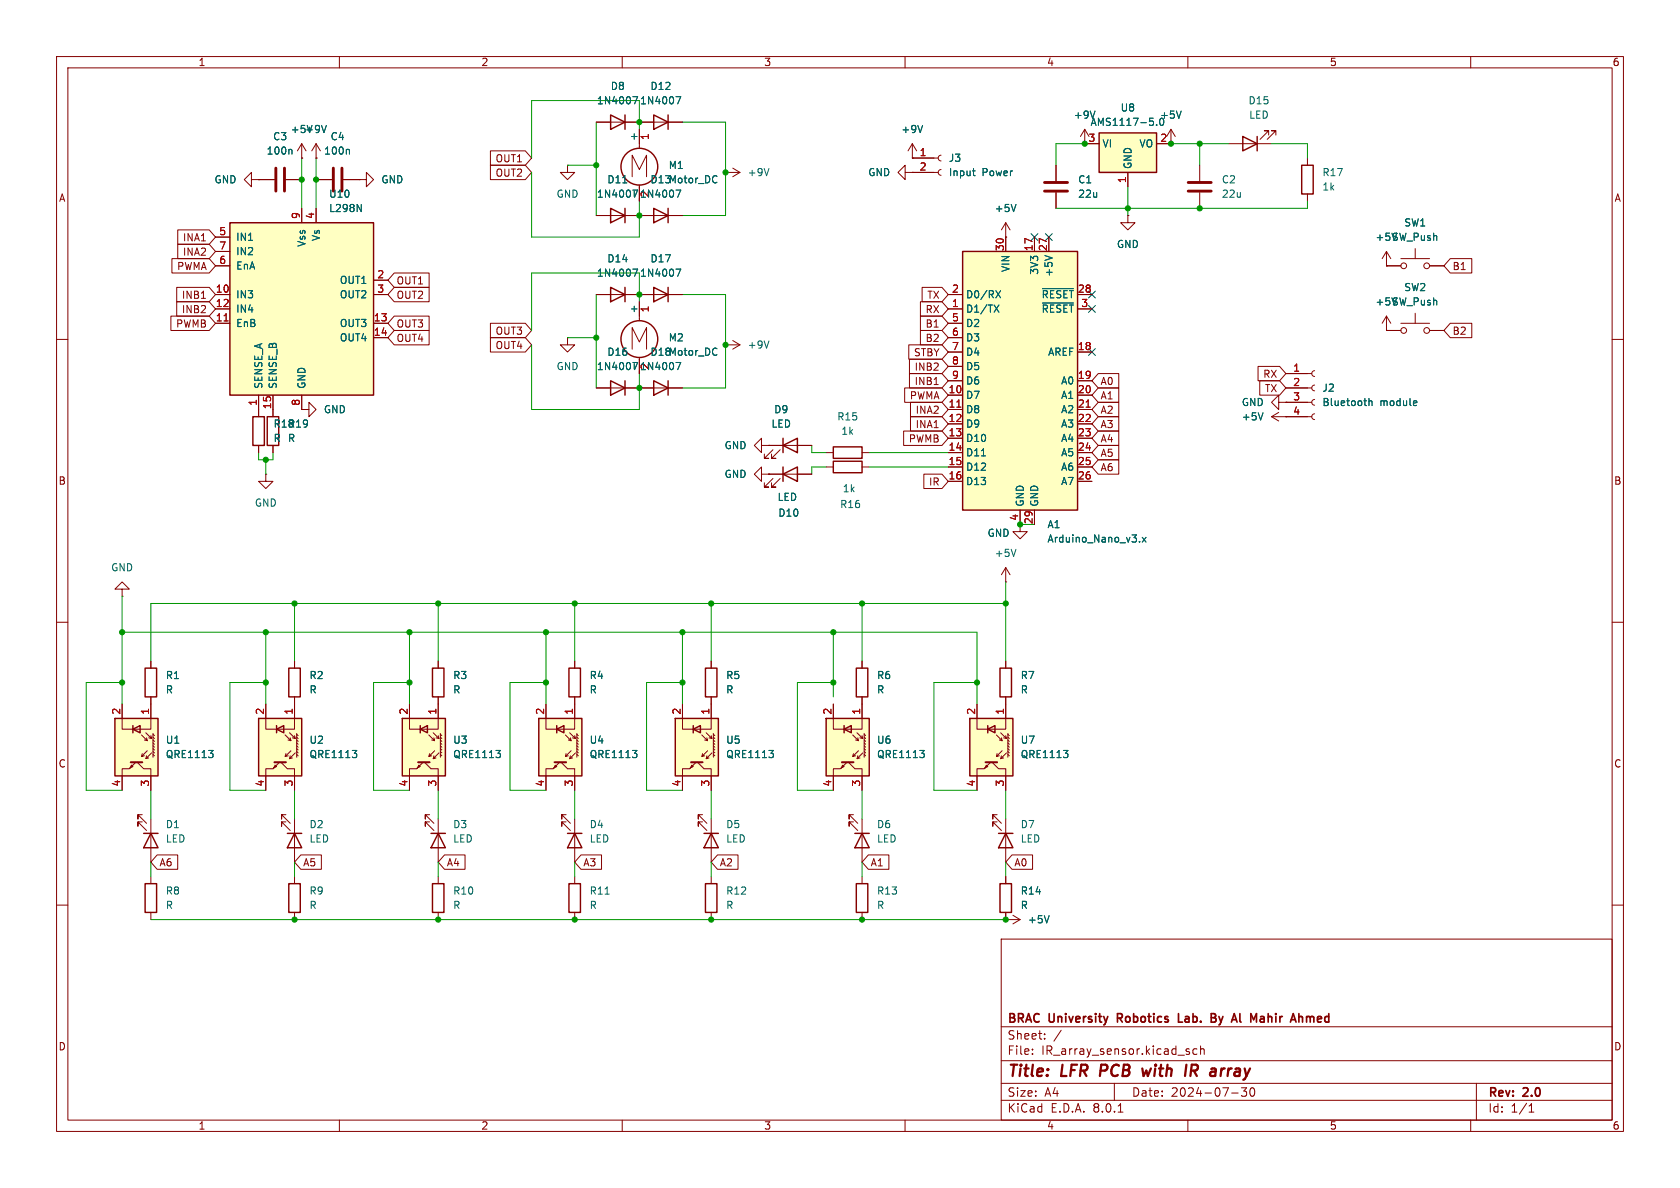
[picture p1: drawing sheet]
<svg xmlns="http://www.w3.org/2000/svg" width="297mm" height="210mm" viewBox="0 0 297 210" stroke-linecap="round" stroke-linejoin="round" font-family="sans-serif">
<g fill="none" stroke="#840000" stroke-width=".18">
<path d="M10 10h277v190h-277zM12 12h273v186h-273zM60 10v2M110 10v2M160 10v2M210 10v2M260 10v2M113 21.6h7.6M128.3 30.5h.1M128.3 30.5h2.5M129.5 29.7l1.3 .8M130.8 30.5l-1.3 .7"/>
<path d="M10 60h2M285 60h2M113 68.6h7.6M10 110h2M125.7 116.8v1.3M285 110h2M125.7 123.2v1.3M10 160h2M25.1 144h-.7v.8v-.8l1.5 1.5M25.1 145.3h-.7v.8v-.8l1.5 1.5M26.7 144.8v7.6M285 160h2"/>
<path d="M177 166h108v32h-108zM60 198v2M110 198v2M160 198v2M177 194.5h108M177 191.5h108M177 187.5h108M177 181.5h108M182.5 186.3v.1M182.5 185.5v.1M184.7 183.6v.1M184.7 182.8v.1"/>
<path d="M187.6 182.1l-1.3 2M197 191.5v3M197.7 196.6h.8M209.9 185.9l.3 .1 .1 .2-.2 .2h-.3M209.9 185.4l.3 .1M210 198v2M211.6 185.5l-.4-.1-.3 .3v.4l.1 .2h.6M212.2 185.5l.3-.1 .3 .1 .1 .9M212.2 184.9v1.5M217.7 193.2h1.2M220.4 192.3l-.5 .6 .4 .1v.7l-.2 .1h-.4l-.2-.1M221.1 192.4a.81 .81 0 0 0 .4 1.4l.2-.1 .1-.5-.1-.8"/>
<path d="M260 198v2M261 191.5v6.5M270.3 196.6h.9M270.3 195.5l.4-.4v1.5"/>
</g>
<path d="M194.7 188.2l-.3 2M203.5 188.9l-.6 1.3-.2-.9-.5 .9M210.6 189.3h.7M211 189.3l.6 .9M211.5 188.2h-.8l-.3 2M215.9 188.9l-.1 1.3M216.5 188.9l-.4 .1-.2 .3" fill="none" stroke="#840000" stroke-width=".4"/>
<path d="M197.6 180h.5M198.1 179.2h-.5v1.5M208.3 179.2v1.5h.8M214.1 179.2h.5l.2 .1 .1 .3-.3 .3M214.1 179.9h.5M214.6 179.9a.4 .4 0 0 1 .4 .4 .4 .4 0 0 1-.3 .4h-.6M223 179.7l.4 .1 .1 .9M231 179.7v1M231.4 179.7l-.4 .1M219.3 180.6l.1 .1M223.5 180.6l-.5 .1M223.5 180l-.5 .1" fill="none" stroke="#840000" stroke-width=".3"/>
<path d="M115.6 20.3l2.5 1.3-2.5 1.3zM118.1 20.3v2.6M115.6 67.3l2.5 1.3-2.5 1.3zM118.1 67.3v2.6M124.7 118.1h2v5.1h-2zM25.4 147.3h2.5M26.7 147.3l1.2 2.6h-2.5z" fill="none" stroke="#840000" stroke-width=".25"/>
<path d="M119.5 17.1h.8l-.5 1.3M135.9 29.8l-.4 1.3M119.5 64.1h.8l-.5 1.2" fill="none" stroke="#006464" stroke-width=".18"/>
<path d="M119.4 127h7.6v10.2h-7.6z" fill="#ffffc2"/>
<path d="M119.4 127h7.6v10.2h-7.6zM122.6 128.9l1.2-.6v1.2zM122.6 128.3v1.2" fill="none" stroke="#840000" stroke-width=".25"/>
<g fill="none" stroke="#840000" stroke-width=".18">
<path d="M134.6 78.7v-1.2l-1.3 1.2 1.3 1.3v-1.3h1.3M135.9 78.7h.1M134.6 83.8v-1.2l-1.3 1.2 1.3 1.3v-1.3h1.3M135.9 83.8h.1M120.6 124.5v4.4h5.1v-4.4M122.3 135.3l.3 .2-.6 .3zM123.1 134.7l-1.2 1.2h-1.3v3.8M123.3 134.7l1.2 1.2h1.2v3.8M124.1 129.9l1 1-.1-.5M124.2 133.2l-.1 .5M124.6 130.8l.5 .1M124.8 129.5l1.1 1.1-.2-.6"/>
<path d="M125 133.6l-.2 .5M125.1 132.7l-1 1 .5-.1M125.3 130.4l.6 .2M125.9 133.1l-1.1 1 .5-.1M126.1 129.8l.3 .2M126.1 130.3l.3 .3M126.1 130.8l.3 .3M126.1 131.3l.3 .3M126.1 131.8l.3 .3M126.1 132.3l.3 .3M126.1 132.8l.3 .3M126.1 133.4l.3 .2"/>
<path d="M126.1 129.7v4.2"/>
</g>
<path d="M122.2 134.7h2" fill="none" stroke="#840000" stroke-width=".36"/>
<path d="M135.9 132.7h.8l-.4 .4M136.5 133.1l.2 .3v.3l-.2 .2" fill="none" stroke="#006464" stroke-width=".18"/>
<path d="M171.4 127h7.7v10.2h-7.7z" fill="#ffffc2"/>
<g fill="none" stroke="#840000" stroke-width=".25">
<path d="M107.9 20.3l2.6 1.3-2.6 1.3zM107.9 36.8l2.6 1.3-2.6 1.3zM110.5 20.3v2.6M110.5 36.8v2.6M115.6 36.8l2.5 1.3-2.5 1.3zM118.1 36.8v2.6M151.4 118.1h2v5.1h-2zM176.8 118.1h2v5.1h-2zM171.4 127h7.7v10.2h-7.7zM174.6 128.9l1.3-.6v1.2zM174.6 128.3v1.2M100.3 147.3h2.6"/>
<path d="M100.6 156.2h2v5.1h-2zM101.6 147.3l1.3 2.6h-2.6zM176.5 147.3h2.6M176.8 156.2h2v5.1h-2zM177.8 147.3l1.3 2.6h-2.6z"/>
<circle cx="113" cy="29.5" r="3.3"/>
</g>
<g fill="none" stroke="#840000" stroke-width=".18">
<path d="M100.3 29.2v1.3h1.3l-1.3 1.3-1.2-1.3h1.2M100.3 29.2h.1M105.4 21.6h7.6M105.4 38.1h15.2M111.8 31.2v-3.8l1.2 2.6 1.3-2.6v3.8M113 22.9v3.3M113 32.7v2.9M180.3 92.7v1.3h1.3l-1.3 1.3-1.2-1.3h1.2M152.4 116.8v1.3M177.8 102.9h.1M177.8 100.3v2.6M177.8 116.8v1.3"/>
<path d="M177.8 100.3l-.8 1.3M177.8 100.3l.8 1.3M152.4 123.2v1.3M174.4 135.3l.2 .2-.5 .3zM175.1 134.7l-1.1 1.2h-1.3v3.8M175.4 134.7l1.1 1.2h1.3v3.8M176.1 129.9l1.1 1-.2-.5M176.3 133.2l-.2 .5M176.7 130.8l.5 .1M176.9 129.5l1 1.1-.1-.6M177 133.6l-.1 .5M177.2 132.7l-1.1 1 .6-.1"/>
<path d="M177.4 130.4l.5 .2M177.8 123.2v5.7h-5.1v-4.4M177.9 133.1l-1 1 .5-.1M178.2 129.8l.2 .2M178.2 130.3l.2 .3M178.2 130.8l.2 .3M178.2 131.3l.2 .3M178.2 131.8l.2 .3M178.2 132.3l.2 .3M178.2 132.8l.2 .3M178.2 133.4l.2 .2M178.2 129.7v4.2"/>
<path d="M100.1 144h-.8v.8v-.8l1.5 1.5M100.1 145.3h-.8v.8v-.8l1.5 1.5M101.6 144.8v7.6M101.6 154.9v1.3M176.3 144h-.8v.8v-.8l1.5 1.5M176.3 145.3h-.8v.8v-.8l1.5 1.5M177.8 144.8v7.6M177.8 154.9v1.3M101.6 161.3v1.3M177.8 162.6h.1M177.8 161.3v1.3M177.8 162.6h2.5"/>
<path d="M179.1 161.8l1.2 .8M180.3 162.6l-1.2 .7"/>
</g>
<path d="M174.2 134.7h2.1" fill="none" stroke="#840000" stroke-width=".36"/>
<path d="M111.9 17.1h.8l-.5 1.3M110.1 32.3h.7M111.9 33.6h.8l-.5 1.3M119.5 33.6h.8l-.5 1.3M126.7 31.1v.1M126.7 32.2v.1M179.6 97.1l-.4 1.3M188 132.7h.8l-.4 .4M188.6 133.1l.2 .3v.3l-.2 .2M107 158.1h.7M185.5 161.9l-.5 1.2" fill="none" stroke="#006464" stroke-width=".18"/>
<path d="M95.2 127h7.7v10.2h-7.7z" fill="#ffffc2"/>
<path d="M51.1 118.1h2v5.1h-2zM95.2 127h7.7v10.2h-7.7zM98.4 128.9l1.3-.6v1.2zM98.4 128.3v1.2M151.4 156.2h2v5.1h-2z" fill="none" stroke="#840000" stroke-width=".25"/>
<g fill="none" stroke="#840000" stroke-width=".18">
<path d="M52.1 116.8v1.3M52.1 123.2v1.3M96.5 124.5v4.4h5.1v-4.4M98.2 135.3l.2 .2-.5 .3zM98.9 134.7l-1.1 1.2h-1.3v3.8M99.2 134.7l1.1 1.2h1.3v3.8M99.9 129.9l1.1 1-.2-.5M100.1 133.2l-.2 .5M100.5 130.8l.5 .1M100.7 129.5l1 1.1-.1-.6M100.8 133.6l-.1 .5M101 132.7l-1.1 1 .6-.1"/>
<path d="M101.2 130.4l.5 .2M101.7 133.1l-1 1 .5-.1M102 129.8l.2 .2M102 130.3l.2 .3M102 130.8l.2 .3M102 131.3l.2 .3M102 131.8l.2 .3M102 132.3l.2 .3M102 132.8l.2 .3M102 133.4l.2 .2M102 129.7v4.2M152.4 154.9v1.3"/>
<path d="M152.4 161.3v1.3"/>
</g>
<path d="M98 134.7h2.1" fill="none" stroke="#840000" stroke-width=".36"/>
<path d="M111.8 132.7h.8l-.4 .4M112.4 133.1l.2 .3v.3l-.2 .2" fill="none" stroke="#006464" stroke-width=".18"/>
<path d="M45.7 127h7.6v10.2h-7.6z" fill="#ffffc2"/>
<path d="M100.6 118.1h2v5.1h-2zM45.7 127h7.6v10.2h-7.6zM48.9 128.9l1.3-.6v1.2zM48.9 128.3v1.2M124.5 147.3h2.5M124.7 156.2h2v5.1h-2zM125.7 147.3l1.3 2.6h-2.5zM151.1 147.3h2.6M152.4 147.3l1.3 2.6h-2.6z" fill="none" stroke="#840000" stroke-width=".25"/>
<g fill="none" stroke="#840000" stroke-width=".18">
<path d="M101.6 116.8v1.3M47 124.5v4.4h5.1v-4.4M48.6 135.3l.3 .2-.5 .3zM49.4 134.7l-1.1 1.2h-1.3v3.8M49.7 134.7l1.1 1.2h1.3v3.8M50.4 129.9l1 1-.1-.5M50.5 133.2l-.1 .5M50.9 130.8l.5 .1M51.2 129.5l1 1.1-.1-.6M51.3 133.6l-.1 .5M51.4 132.7l-1 1 .5-.1M51.7 130.4l.5 .2"/>
<path d="M52.2 133.1l-1 1 .5-.1M52.5 129.8l.2 .2M52.5 130.3l.2 .3M52.5 130.8l.2 .3M52.5 131.3l.2 .3M52.5 131.8l.2 .3M52.5 132.3l.2 .3M52.5 132.8l.2 .3M52.5 133.4l.2 .2M52.5 129.7v4.2M101.6 123.2v1.3M124.2 144h-.8v.8v-.8l1.6 1.5"/>
<path d="M124.2 145.3h-.8v.8v-.8l1.6 1.5M125.7 144.8v7.6M125.7 154.9v1.3M150.9 144h-.8v.8v-.8l1.5 1.5M150.9 145.3h-.8v.8v-.8l1.5 1.5M152.4 144.8v7.6M125.7 161.3v1.3"/>
</g>
<path d="M48.5 134.7h2" fill="none" stroke="#840000" stroke-width=".36"/>
<path d="M62.3 132.7h.8l-.5 .4M62.8 133.1l.3 .3v.3l-.3 .2" fill="none" stroke="#006464" stroke-width=".18"/>
<path d="M146 127h7.7v10.2h-7.7z" fill="#ffffc2"/>
<path d="M147.3 79h5.1v2h-5.1zM147.3 81.5h5.1v2.1h-5.1zM146 127h7.7v10.2h-7.7zM149.2 128.9l1.3-.6v1.2zM149.2 128.3v1.2M25.7 156.2h2v5.1h-2z" fill="none" stroke="#840000" stroke-width=".25"/>
<g fill="none" stroke="#840000" stroke-width=".18">
<path d="M45.7 31.8h2.8M50.5 31.8h2.8M146 82.6h1.3M146 80h1.3M152.4 82.6h1.3M152.4 80h1.3M147.3 124.5v4.4h5.1v-4.4M149 135.3l.2 .2-.5 .3zM149.7 134.7l-1.1 1.2h-1.3v3.8M150 134.7l1.1 1.2h1.3v3.8M150.7 129.9l1.1 1-.2-.5M150.9 133.2l-.2 .5"/>
<path d="M151.3 130.8l.5 .1M151.5 129.5l1 1.1-.1-.6M151.6 133.6l-.1 .5M151.8 132.7l-1.1 1 .6-.1M152 130.4l.5 .2M152.5 133.1l-1 1 .5-.1M152.8 129.8l.2 .2M152.8 130.3l.2 .3M152.8 130.8l.2 .3M152.8 131.3l.2 .3M152.8 131.8l.2 .3M152.8 132.3l.2 .3"/>
<path d="M152.8 132.8l.2 .3M152.8 133.4l.2 .2M152.8 129.7v4.2M26.7 154.9v1.3M26.7 161.3v1.3"/>
</g>
<path d="M148.8 134.7h2.1" fill="none" stroke="#840000" stroke-width=".36"/>
<path d="M51.4 26.4l.2 .2v.6M162.6 132.7h.8l-.4 .4M163.2 133.1l.2 .3v.3l-.2 .2" fill="none" stroke="#006464" stroke-width=".18"/>
<path d="M48.8 29.7v4.1M50.3 29.7v4.1" fill="none" stroke="#840000" stroke-width=".51"/>
<path d="M170.2 44.5h20.3v45.7h-20.3z" fill="#ffffc2"/>
<path d="M170.2 44.5h20.3v45.7h-20.3zM25.7 118.1h2v5.1h-2zM76.5 118.1h2v5.1h-2z" fill="none" stroke="#840000" stroke-width=".25"/>
<g fill="none" stroke="#840000" stroke-width=".18">
<path d="M160 30.5v-1.3l-1.3 1.3 1.3 1.3v-1.3h1.3M161.3 30.5h.1M161.3 27.9h.1M161.3 30.5h4.6M161.3 27.9h4.6M161.3 25.4l-.8 1.3M161.3 25.4v2.5M161.3 25.4l.8 1.3M166.4 30l-.4 .1-.1 .4 .1 .3 .4 .2M166.4 27.4l-.4 .2-.1 .3 .1 .4 .4 .1M186.7 29.2v2.8M186.7 34v2.8"/>
<path d="M167.6 54.6h2.6M167.6 52.1h2.6M167.6 57.2h2.6M167.6 59.7h2.6M177.8 41.9v2.6M182.9 41.9v2.6M185.4 41.9v2.6M190.5 54.6h2.5M190.5 52.1h2.5M167.6 69.9h2.6M167.6 72.4h2.6M167.6 74.9h2.6"/>
<path d="M167.6 77.5h2.6M167.6 62.2h2.6M167.6 67.3h2.6M167.6 64.8h2.6M190.5 69.9h2.5M190.5 72.4h2.5M190.5 74.9h2.5M190.5 77.5h2.5M190.5 62.2h2.5M190.5 67.3h2.5M167.6 80h2.6M167.6 82.6h2.6"/>
<path d="M167.6 85.1h2.6M180.3 90.2v2.5M182.9 90.2v2.5M190.5 80h2.5M190.5 82.6h2.5M190.5 85.1h2.5M26.7 116.8v1.3M77.5 116.8v1.3M26.7 123.2v1.3M77.5 123.2v1.3"/>
</g>
<g fill="none" stroke="#006464" stroke-width=".18">
<path d="M163.1 22.2l-.4 1.2M171.9 30.2h.5M172.1 30.9l.3 .2M175.7 53.9l.9 1.3M176 51.4l.9 1.2M176.6 53.9l-.9 1.3M176.9 51.4l-.9 1.2M184.3 51h5.5M184.3 53.6h5.5M184.7 45.2l1.3 .4M173.5 80.6h.7M201.5 95.7v.1"/>
<path d="M201.9 95l.7 .8M202.6 95l-.7 .8"/>
</g>
<path d="M169.2 72h.7M192 72h.7" fill="none" stroke="#a90000" stroke-width=".18"/>
<path d="M184.7 33.8h4M184.7 32.3h4" fill="none" stroke="#840000" stroke-width=".51"/>
<path d="M71.1 127h7.6v10.2h-7.6z" fill="#ffffc2"/>
<g fill="none" stroke="#840000" stroke-width=".25">
<path d="M219.7 24.1l2.5 1.3-2.5 1.3zM222.2 24.1v2.6M230.1 29.2h2.1v5.1h-2.1zM138.4 78.7l2.6-1.2v2.5zM138.4 77.5v2.5M138.4 83.8l2.6-1.2v2.5zM138.4 82.6v2.5M71.1 127h7.6v10.2h-7.6zM74.3 128.9l1.3-.6v1.2zM74.3 128.3v1.2M50.8 147.3h2.5M51.1 156.2h2v5.1h-2z"/>
<path d="M52.1 147.3l1.2 2.6h-2.5zM76.2 147.3h2.5M77.5 147.3l1.2 2.6h-2.5z"/>
</g>
<g fill="none" stroke="#840000" stroke-width=".18">
<path d="M177.8 39.4l-.8 1.2M177.8 39.4v2.5M177.8 39.4l.8 1.2M191.8 25.4h.1M191.8 22.9l-.8 1.2M191.8 22.9v2.5M191.8 22.9l.7 1.2M199.4 38.1v1.3h1.3l-1.3 1.2-1.3-1.2h1.3M199.4 38.1h.1M212.1 29.2v2.8M212.1 34v2.8M217.2 25.4h7.6"/>
<path d="M224.3 23.9v-.8h-.8h.8l-1.5 1.5M225.6 23.9v-.8h-.8h.8l-1.6 1.5M231.1 27.9v1.3M231.1 34.3v1.3M177.8 41.9h.1M135.9 78.7h7.6M136.7 79.5l-1.6 1.5h.8h-.8v-.7M137.9 79.5l-1.5 1.5h.8h-.8v-.7M135.9 83.8h7.6M136.7 84.6l-1.6 1.5h.8h-.8v-.8M137.9 84.6l-1.5 1.5h.8h-.8v-.8M72.4 124.5v4.4h5.1v-4.4"/>
<path d="M74 135.3l.3 .2-.5 .3zM74.8 134.7l-1.1 1.2h-1.3v3.8M75.1 134.7l1.1 1.2h1.3v3.8M75.8 129.9l1 1-.1-.5M75.9 133.2l-.1 .5M76.3 130.8l.5 .1M76.6 129.5l1 1.1-.1-.6M76.7 133.6l-.1 .5M76.8 132.7l-1 1 .5-.1M77.1 130.4l.5 .2M77.6 133.1l-1 1 .5-.1M77.9 129.8l.2 .2"/>
<path d="M77.9 130.3l.2 .3M77.9 130.8l.2 .3M77.9 131.3l.2 .3M77.9 131.8l.2 .3M77.9 132.3l.2 .3M77.9 132.8l.2 .3M77.9 133.4l.2 .2M77.9 129.7v4.2M50.5 144h-.7v.8v-.8l1.5 1.5M50.5 145.3h-.7v.8v-.8l1.5 1.5M52.1 144.8v7.6M52.1 154.9v1.3"/>
<path d="M75.9 144h-.7v.8v-.8l1.5 1.5M75.9 145.3h-.7v.8v-.8l1.5 1.5M77.5 144.8v7.6M52.1 161.3v1.3"/>
</g>
<path d="M73.9 134.7h2" fill="none" stroke="#840000" stroke-width=".36"/>
<path d="M193.6 19.6l-.4 1.3M179.6 36.1l-.4 1.3M87.7 132.7h.8l-.5 .4M88.2 133.1l.3 .3v.3l-.3 .2" fill="none" stroke="#006464" stroke-width=".18"/>
<path d="M210.1 33.8h4M210.1 32.3h4" fill="none" stroke="#840000" stroke-width=".51"/>
<path d="M194.3 23.5h10.2v7h-10.2z" fill="#ffffc2"/>
<path d="M194.3 23.5h10.2v7h-10.2z" fill="none" stroke="#840000" stroke-width=".25"/>
<path d="M191.8 25.4h2.5M199.4 30.5v2.5M204.5 25.4h2.5" fill="none" stroke="#840000" stroke-width=".18"/>
<path d="M204.5 22v.2M205 21.7l.1 .3 .2 .2 .3-.2 .1-.3" fill="none" stroke="#006464" stroke-width=".18"/>
<path d="M20.3 127h7.6v10.2h-7.6z" fill="#ffffc2"/>
<path d="M107.9 50.8l2.6 1.3-2.6 1.2zM110.5 50.8v2.5M115.6 50.8l2.5 1.3-2.5 1.2zM118.1 50.8v2.5M20.3 127h7.6v10.2h-7.6zM23.5 128.9l1.3-.6v1.2zM23.5 128.3v1.2M76.5 156.2h2v5.1h-2z" fill="none" stroke="#840000" stroke-width=".25"/>
<g fill="none" stroke="#840000" stroke-width=".18">
<path d="M44.4 31.8v-1.3l-1.2 1.3 1.2 1.2v-1.2h1.3M45.7 31.8h.1M53.3 27.9h.1M53.3 25.4l-.7 1.3M53.3 25.4v2.5M53.3 25.4l.8 1.3M207 25.4h.1M207 22.9l-.8 1.2M207 22.9v2.5M207 22.9l.8 1.2M105.4 52.1h15.2M245.1 47h.1"/>
<path d="M245.1 58.4h.1M245.1 58.4h2.5M245.1 47h2.5M245.1 44.5l-.8 1.2M245.1 44.5v2.5M245.1 55.9v2.5M245.1 44.5l.8 1.2M245.1 55.9l-.8 1.3M245.1 55.9l.8 1.3M247.6 57.2h5.1M247.6 45.7h5.1M250.2 43.9v1.8"/>
<path d="M250.2 55.4v1.8M252.7 58.4h2.6M252.7 47h2.6M128.3 61h.1M128.3 61h2.5M129.5 60.2l1.3 .8M130.8 61l-1.3 .7M224.8 73.7h7.1M224.8 73.7l1.3 .7M226.1 71.1v-1.2l-1.3 1.2 1.3 1.3v-1.3h1.2M226.1 72.9l-1.3 .8M227.3 73.7h.1"/>
<path d="M227.3 71.1h.1M227.3 71.1h4.6M227.3 68.6h4.6M227.3 66h4.6M232.4 73.2l-.3 .1-.2 .4 .2 .3 .3 .2M232.4 70.6l-.3 .2-.2 .3 .2 .4 .3 .1M232.4 68.1l-.3 .1-.2 .4 .2 .3 .3 .2M232.4 65.5l-.3 .2-.2 .3 .2 .4 .3 .1M47 83.8v1.3h1.3l-1.3 1.3-1.3-1.3h1.3M47 83.8h.1M21.6 104.1h1.3l-1.3-1.2-1.3 1.2h1.3v1.3M21.6 105.4h.1"/>
<path d="M21.6 124.5v4.4h5.1v-4.4M23.2 135.3l.3 .2-.5 .3zM24 134.7l-1.1 1.2h-1.3v3.8M24.3 134.7l1.1 1.2h1.3v3.8M25 129.9l1 1-.1-.5M25.1 133.2l-.1 .5M25.5 130.8l.5 .1M25.8 129.5l1 1.1-.1-.6M25.9 133.6l-.1 .5M26 132.7l-1 1 .5-.1M26.3 130.4l.5 .2M26.8 133.1l-1 1 .5-.1"/>
<path d="M27.1 129.8l.2 .2M27.1 130.3l.2 .3M27.1 130.8l.2 .3M27.1 131.3l.2 .3M27.1 131.8l.2 .3M27.1 132.3l.2 .3M27.1 132.8l.2 .3M27.1 133.4l.2 .2M27.1 129.7v4.2M77.5 154.9v1.3M77.5 161.3v1.3"/>
<circle cx="248.2" cy="58.4" r=".51"/>
<circle cx="248.2" cy="47" r=".51"/>
<circle cx="252.2" cy="58.4" r=".51"/>
<circle cx="252.2" cy="47" r=".51"/>
</g>
<path d="M23.1 134.7h2" fill="none" stroke="#840000" stroke-width=".36"/>
<path d="M208.8 19.6l-.4 1.3M111.9 47.6h.8l-.5 1.2M119.5 47.6h.8l-.5 1.2M135.9 60.3l-.4 1.2M223.3 73l-.4 1.2M242 70.4v1.3M242 71l.2-.1h.3l.1 .8M250.1 70.9h.3l.1 .3-.6 .1M250.4 71.6l-.3 .1M36.9 132.7h.8l-.5 .4M37.4 133.1l.3 .3v.3l-.3 .2" fill="none" stroke="#006464" stroke-width=".18"/>
<path d="M40.6 39.4h25.4v30.5h-25.4z" fill="#ffffc2"/>
<g fill="none" stroke="#840000" stroke-width=".25">
<path d="M40.6 39.4h25.4v30.5h-25.4zM44.7 73.7h2v5h-2zM47.2 73.7h2.1v5h-2.1zM107.9 67.3l2.6 1.3-2.6 1.3zM110.5 67.3v2.6"/>
<circle cx="113" cy="59.9" r="3.3"/>
</g>
<g fill="none" stroke="#840000" stroke-width=".18">
<path d="M45.7 31.8h.1M45.7 31.8h2.8M50.5 31.8h2.8M53.3 27.9h.1M53.3 36.8v2.6M55.9 27.9h.1M55.9 25.4v2.5M55.9 36.8v2.6M55.9 25.4l-.8 1.3M55.9 25.4l.7 1.3M55.9 31.8h2.8M60.7 31.8h2.8"/>
<path d="M63.5 31.8h1.3v-1.3l1.2 1.3-1.2 1.2v-1.2M63.5 31.8h.1M86.7 26.7h6.2l1.1 1.2-1.1 1.3h-6.2zM86.7 29.2h6.2l1.1 1.3-1.1 1.3h-6.2zM105.4 21.6h2.5M105.4 38.1h2.5M110.5 21.6h5.1M110.5 38.1h5.1M113 22.9v2.5M113 33v2.6M118.1 21.6h2.5M118.1 38.1h2.5"/>
<path d="M161.3 30.5h.1M161.3 27.9h.1M161.3 27.9h3.8M161.3 30.5h3.8M186.7 29.2v2.8M186.7 34v2.8M191.8 25.4h.1M191.8 25.4h2.5M199.4 38.1h.1M199.4 30.5v2.5M204.5 25.4h2.5M207 25.4h.1"/>
<path d="M30.2 55.9h6.8l1.1 1.3-1.1 1.2h-6.8zM30.4 45.7h6.6l1.1 1.3-1.1 1.3h-6.6zM31.2 50.8h5.8l1.1 1.3-1.1 1.2h-5.8zM31.2 53.3h5.8l1.1 1.3-1.1 1.3h-5.8zM31.4 40.6h5.6l1.1 1.3-1.1 1.3h-5.6zM31.4 43.2h5.6l1.1 1.3-1.1 1.2h-5.6zM35.6 52.7h.7M38.1 52.1h2.5M38.1 57.2h2.5M38.1 54.6h2.5M38.1 41.9h2.5M38.1 47h2.5"/>
<path d="M38.1 44.5h2.5M66 52.1h2.6M66 57.2h2.6M66 59.7h2.6M66 49.5h2.6M69.7 55.9h6.2v2.5h-6.2l-1.1-1.2zM69.7 50.8h6.2v2.5h-6.2l-1.1-1.2zM69.7 58.4h6.2v2.6h-6.2l-1.1-1.3zM69.7 48.3h6.2v2.5h-6.2l-1.1-1.3zM86.7 59.7h6.2l1.1 1.3-1.1 1.2h-6.2zM86.7 57.1h6.2l1.1 1.3-1.1 1.3h-6.2zM100.3 59.7v1.3h1.3l-1.3 1.2-1.2-1.2h1.2"/>
<path d="M100.3 59.7h.1M105.4 52.1h2.5M110.5 52.1h5.1M113 53.3v3.4M118.1 52.1h2.5M162.7 55.9h3.8l1.1 1.3-1.1 1.2h-3.8zM162.7 53.3h3.8l1.1 1.3-1.1 1.3h-3.8zM162.7 58.4h3.8l1.1 1.3-1.1 1.3h-3.8zM163 50.8h3.5l1.1 1.3-1.1 1.2h-3.5zM167.6 52.1h2.6M167.6 57.2h2.6M167.6 54.6h2.6"/>
<path d="M167.6 59.7h2.6M177.8 41.9h.1M177.8 41.9v2.6M182.9 41.9v2.6M185.4 41.9v2.6M190.5 52.1h2.5M190.5 54.6h2.5M245.1 47h.1M245.1 58.4h.1M245.1 47h2.5M245.1 58.4h2.5M252.7 47h2.6"/>
<path d="M252.7 58.4h2.6M256.4 57.1h3.8v2.6h-3.8l-1.1-1.3zM256.4 45.7h3.8v2.6h-3.8l-1.1-1.3zM45.7 69.9v3.8M45.7 78.7v1.3M48.3 69.9v3.8M48.3 78.7v1.3M53.3 72.4h1.3v-1.3l1.3 1.3-1.3 1.3v-1.3M53.3 72.4h.1M53.3 69.9v2.5M105.4 68.6h10.2M111.8 61.7v-3.8l1.2 2.6 1.3-2.6v3.8"/>
<path d="M113 63.2v2.8M118.1 68.6h2.5M135.9 78.7h.1M135.9 78.7h2.5M141 78.7h2.5M159.8 76.2h6.7l1.1 1.3-1.1 1.2h-6.7zM159.9 68.6h6.6l1.1 1.3-1.1 1.2h-6.6zM160.7 61h5.8l1.1 1.2-1.1 1.3h-5.8zM160.8 66h5.7l1.1 1.3-1.1 1.3h-5.7zM160.8 63.5h5.7l1.1 1.3-1.1 1.2h-5.7zM161 71.1h5.5l1.1 1.3-1.1 1.3h-5.5zM161 73.7h5.5l1.1 1.2-1.1 1.3h-5.5z"/>
<path d="M165.1 68h.8M167.6 69.9h2.6M167.6 72.4h2.6M167.6 74.9h2.6M167.6 77.5h2.6M167.6 62.2h2.6M167.6 67.3h2.6M167.6 64.8h2.6M190.5 69.9h2.5M190.5 72.4h2.5M190.5 74.9h2.5M190.5 77.5h2.5"/>
<path d="M190.5 62.2h2.5M190.5 67.3h2.5M194.2 73.7h3.6v2.5h-3.6l-1.2-1.3zM194.2 78.7h3.6v2.6h-3.6l-1.2-1.3zM194.2 76.2h3.6v2.5h-3.6l-1.2-1.2zM194.2 68.6h3.6v2.5h-3.6l-1.2-1.2zM194.2 66h3.6v2.6h-3.6l-1.2-1.3zM194.2 71.1h3.6v2.6h-3.6l-1.2-1.3zM222.4 64.8h3.8l1.1 1.2-1.1 1.3h-3.8zM222.7 67.3h3.5l1.1 1.3-1.1 1.3h-3.5zM227.3 73.7h.1M227.3 71.1h.1"/>
<path d="M227.3 68.6h3.8M227.3 66h3.8M227.3 71.1h3.8M227.3 73.7h3.8M135.9 83.8h.1M135.9 83.8h2.5M141 83.8h2.5M163.3 83.8h3.2l1.1 1.3-1.1 1.3h-3.2zM167.6 80h2.6M167.6 82.6h2.6M167.6 85.1h2.6M180.3 90.2v2.5"/>
<path d="M182.9 90.2v2.5M190.5 80h2.5M190.5 82.6h2.5M190.5 85.1h2.5M194.2 81.3h3.6v2.5h-3.6l-1.2-1.2zM26.7 116.8v1.3M52.1 116.8v1.3M77.5 116.8v1.3M101.6 116.8v1.3M125.7 116.8v1.3M152.4 116.8v1.3M177.8 116.8v1.3"/>
<path d="M21.6 124.5v2.5M21.6 137.2v2.5M26.7 123.2v3.8M26.7 137.2v2.5M47 124.5v2.5M47 137.2v2.5M52.1 123.2v3.8M52.1 137.2v2.5M72.4 124.5v2.5M72.4 137.2v2.5M77.5 123.2v3.8M77.5 137.2v2.5"/>
<path d="M96.5 124.5v2.5M96.5 137.2v2.5M101.6 123.2v3.8M101.6 137.2v2.5M120.6 124.5v2.5M120.6 137.2v2.5M125.7 123.2v3.8M125.7 137.2v2.5M147.3 124.5v2.5M147.3 137.2v2.5M152.4 123.2v3.8M152.4 137.2v2.5"/>
<path d="M172.7 124.5v2.5M172.7 137.2v2.5M177.8 123.2v3.8M177.8 137.2v2.5M27.8 151.1h3.6v2.6h-3.6l-1.1-1.3zM53.2 151.1h3.6v2.6h-3.6l-1.1-1.3zM78.6 151.1h3.6v2.6h-3.6l-1.1-1.3zM102.7 151.1h3.6v2.6h-3.6l-1.1-1.3zM126.8 151.1h3.7v2.6h-3.7l-1.1-1.3zM153.5 151.1h3.6v2.6h-3.6l-1.1-1.3zM177.8 154.9v1.3M178.9 151.1h3.6v2.6h-3.6l-1.1-1.3z"/>
<path d="M177.8 162.6h.1M177.8 161.3v1.3"/>
</g>
<path d="M39.6 56.7h.7M169.2 72h.7M192 72h.7" fill="none" stroke="#a90000" stroke-width=".18"/>
<g fill="none" stroke="#006464" stroke-width=".18">
<path d="M111.9 17.1h.8l-.5 1.3M119.5 17.1h.8l-.5 1.3M193.6 19.6l-.4 1.3M208.8 19.6l-.4 1.3M51.4 26.4l.2 .2v.6M57.7 22.2l-.4 1.2M61.6 26.4l.2 .2v.6M63.1 36.1l.8 1.3v-1.3M110.1 32.3h.7M111.9 33.6h.8l-.5 1.3M119.5 33.6h.8l-.5 1.3M126.7 31.1v.1"/>
<path d="M126.7 32.2v.1M163.1 22.2l-.4 1.2M171.9 30.2h.5M172.1 30.9l.3 .2M179.6 36.1l-.4 1.3M204.5 22v.2M205 21.7l.1 .3 .2 .2 .3-.2 .1-.3M111.9 47.6h.8l-.5 1.2M119.5 47.6h.8l-.5 1.2M175.7 53.9l.9 1.3M176 51.4l.9 1.2M176.6 53.9l-.9 1.3"/>
<path d="M176.9 51.4l-.9 1.2M184.3 51h5.5M184.3 53.6h5.5M184.7 45.2l1.3 .4M111.9 64.1h.8l-.5 1.2M119.5 64.1h.8l-.5 1.2M126.7 61.6v.1M126.7 62.7h.1M223.3 73l-.4 1.2M242 70.4v1.3M242 71l.2-.1h.3l.1 .8M250.1 70.9h.3l.1 .3-.6 .1"/>
<path d="M250.4 71.6l-.3 .1M173.5 80.6h.7M201.5 95.7v.1M201.9 95l.7 .8M202.6 95l-.7 .8M36.9 132.7h.8l-.5 .4M37.4 133.1l.3 .3v.3l-.3 .2M62.3 132.7h.8l-.5 .4M62.8 133.1l.3 .3v.3l-.3 .2M87.7 132.7h.8l-.5 .4M88.2 133.1l.3 .3v.3l-.3 .2M111.8 132.7h.8l-.4 .4"/>
<path d="M112.4 133.1l.2 .3v.3l-.2 .2M135.9 132.7h.8l-.4 .4M136.5 133.1l.2 .3v.3l-.2 .2M162.6 132.7h.8l-.4 .4M163.2 133.1l.2 .3v.3l-.2 .2M188 132.7h.8l-.4 .4M188.6 133.1l.2 .3v.3l-.2 .2M185.5 161.9l-.5 1.2"/>
</g>
<path d="M58.9 29.7v4.1M60.5 29.7v4.1" fill="none" stroke="#840000" stroke-width=".51"/>
<g fill="none" stroke="#009600" stroke-width=".18">
<path d="M53.3 27.9v8.9M55.9 27.9v8.9M94 30.5v11.4h19v-6.3M100.3 29.2h5.1M105.4 21.6v16.5M113 22.9v-5.1h-19v10.1M120.6 21.6h7.7v16.5h-7.7M191.8 25.4h-5.1v3.8M199.4 33v5.1M207 25.4h10.2M212.1 25.4v3.8M224.8 25.4h6.3v2.5"/>
<path d="M231.1 35.6v1.2h-44.4M100.3 59.7h5.1M105.4 52.1v16.5M113 53.3v-5h-19v10.1M120.6 52.1h7.7v16.5h-7.7M94 61v11.4h19v-6.4M143.5 78.7v1.3h2.5M45.7 80v1.3h2.6v-1.3M47 81.3v2.5M146 82.6h-2.5v1.2M153.7 82.6h13.9M153.7 80h13.9"/>
<path d="M180.3 92.7h2.6M21.6 105.4v19.1M21.6 111.8h151.1v12.7M47 111.8v12.7M52.1 106.7v10.1M72.4 111.8v12.7M77.5 106.7v10.1M96.5 111.8v12.7M101.6 106.7v10.1M120.6 111.8v12.7M125.7 106.7v10.1M147.3 111.8v11.4"/>
<path d="M152.4 106.7v10.1M177.8 106.7h-151.1v10.1M177.8 102.9v13.9M21.6 120.7h-6.4v19h6.4M26.7 139.7v5.1M47 120.7h-6.4v19h6.4M52.1 139.7v5.1M72.4 120.7h-6.4v19h6.4M77.5 139.7v5.1M96.5 120.7h-6.3v19h6.3M101.6 139.7v5.1M120.6 120.7h-6.3v19h6.3"/>
<path d="M125.7 139.7v5.1M147.3 120.7h-6.3v19h6.3M152.4 139.7v5.1M172.7 120.7h-7.6v19h7.6M177.8 139.7v5.1M26.7 152.4v2.5M52.1 152.4v2.5M77.5 152.4v2.5M101.6 152.4v2.5M125.7 152.4v2.5M152.4 152.4v2.5M177.8 152.4v2.5"/>
<path d="M26.7 162.6h151.1"/>
</g>
<path d="M182.3 41.3l1.2 1.2M183.5 41.3l-1.2 1.2M184.8 41.3l1.2 1.2M186 41.3l-1.2 1.2M192.4 51.5l1.2 1.2M192.4 54l1.2 1.2M193.6 51.5l-1.2 1.2M193.6 54l-1.2 1.2M192.4 61.6l1.2 1.2M193.6 61.6l-1.2 1.2" fill="none" stroke="#000084" stroke-width=".18"/>
<g fill="#009600" stroke="#009600" stroke-width=".18">
<circle cx="113" cy="21.6" r=".46"/>
<circle cx="128.3" cy="30.5" r=".46"/>
<circle cx="105.4" cy="29.2" r=".46"/>
<circle cx="47" cy="111.8" r=".46"/>
<circle cx="47" cy="120.7" r=".46"/>
<circle cx="52.1" cy="106.7" r=".46"/>
<circle cx="52.1" cy="162.6" r=".46"/>
<circle cx="72.4" cy="120.7" r=".46"/>
<circle cx="72.4" cy="111.8" r=".46"/>
<circle cx="77.5" cy="106.7" r=".46"/>
<circle cx="21.6" cy="111.8" r=".46"/>
<circle cx="21.6" cy="120.7" r=".46"/>
<circle cx="113" cy="38.1" r=".46"/>
<circle cx="128.3" cy="61" r=".46"/>
<circle cx="113" cy="52.1" r=".46"/>
<circle cx="105.4" cy="59.7" r=".46"/>
<circle cx="113" cy="68.6" r=".46"/>
<circle cx="101.6" cy="106.7" r=".46"/>
<circle cx="125.7" cy="106.7" r=".46"/>
<circle cx="125.7" cy="162.6" r=".46"/>
<circle cx="96.5" cy="120.7" r=".46"/>
<circle cx="96.5" cy="111.8" r=".46"/>
<circle cx="101.6" cy="162.6" r=".46"/>
<circle cx="120.6" cy="111.8" r=".46"/>
<circle cx="120.6" cy="120.7" r=".46"/>
<circle cx="77.5" cy="162.6" r=".46"/>
<circle cx="47" cy="81.3" r=".46"/>
<circle cx="53.3" cy="31.8" r=".46"/>
<circle cx="55.9" cy="31.8" r=".46"/>
<circle cx="147.3" cy="111.8" r=".46"/>
<circle cx="172.7" cy="120.7" r=".46"/>
<circle cx="152.4" cy="106.7" r=".46"/>
<circle cx="180.3" cy="92.7" r=".46"/>
<circle cx="177.8" cy="106.7" r=".46"/>
<circle cx="177.8" cy="162.6" r=".46"/>
<circle cx="152.4" cy="162.6" r=".46"/>
<circle cx="147.3" cy="120.7" r=".46"/>
<circle cx="191.8" cy="25.4" r=".46"/>
<circle cx="199.4" cy="36.8" r=".46"/>
<circle cx="212.1" cy="25.4" r=".46"/>
<circle cx="207" cy="25.4" r=".46"/>
<circle cx="212.1" cy="36.8" r=".46"/>
</g>
<g font-size="2.8" fill="#840000">
<text x="178" y="190.9">Title:</text>
<text x="187.7" y="190.9">LFR</text>
<text x="195.3" y="190.9">PCB</text>
<text x="203.6" y="190.9">with</text>
<text x="212" y="190.9">IR</text>
<text x="217.2" y="190.9">array</text>
</g>
<g font-size="2.1" fill="#840000">
<text x="178" y="184">Sheet:</text>
<text x="178" y="181.2">BRAC</text>
<text x="185.5" y="181.2">University</text>
<text x="198.2" y="181.2">Robotics</text>
<text x="209.6" y="181.2">Lab.</text>
<text x="216" y="181.2">By</text>
<text x="220.4" y="181.2">Al</text>
<text x="224.2" y="181.2">Mahir</text>
<text x="232" y="181.2">Ahmed</text>
<text x="178" y="186.7">File:</text>
<text x="184.1" y="186.7">IR_array_sensor.kicad_sch</text>
<text x="178" y="196.9">KiCad</text>
<text x="178" y="194.1">Size:</text>
<text x="184.7" y="194.1">A4</text>
<text x="185.7" y="196.9">E.D.A.</text>
<text x="193.3" y="196.9">8.0.1</text>
<text x="200" y="194.1">Date:</text>
<text x="207" y="194.1">2024-07-30</text>
<text x="263" y="194.3">Rev:</text>
<text x="263" y="196.9">Id:</text>
<text x="267.1" y="196.9">1/1</text>
<text x="269.4" y="194.3">2.0</text>
</g>
<g font-size="1.8" fill="#840000">
<text x="35" y="11.9">1</text>
<text x="85" y="11.9">2</text>
<text x="135" y="11.9">3</text>
<text x="185" y="11.9">4</text>
<text x="235" y="11.9">5</text>
<text x="285" y="11.9">6</text>
<text x="87.5" y="28.9">OUT1</text>
<text x="10.3" y="35.9">A</text>
<text x="87.5" y="31.4">OUT2</text>
<text x="285.3" y="35.9">A</text>
<text x="31.2" y="47.9">PWMA</text>
<text x="32.2" y="42.9">INA1</text>
<text x="32.2" y="45.4">INA2</text>
<text x="256.7" y="47.9">B1</text>
<text x="32.1" y="53">INB1</text>
<text x="70" y="53">OUT2</text>
<text x="70" y="50.5">OUT1</text>
<text x="163.8" y="53">TX</text>
<text x="31" y="58.1">PWMB</text>
<text x="32.1" y="55.6">INB2</text>
<text x="70" y="58.1">OUT3</text>
<text x="87.5" y="59.4">OUT3</text>
<text x="163.5" y="58.1">B1</text>
<text x="163.5" y="55.6">RX</text>
<text x="256.7" y="59.4">B2</text>
<text x="70" y="60.6">OUT4</text>
<text x="87.5" y="61.9">OUT4</text>
<text x="161.5" y="63.2">STBY</text>
<text x="161.6" y="65.7">INB2</text>
<text x="163.5" y="60.6">B2</text>
<text x="160.7" y="70.8">PWMA</text>
<text x="161.6" y="68.3">INB1</text>
<text x="194.5" y="70.8">A1</text>
<text x="194.5" y="68.3">A0</text>
<text x="223.2" y="67">RX</text>
<text x="223.5" y="69.5">TX</text>
<text x="161.8" y="73.3">INA2</text>
<text x="161.8" y="75.9">INA1</text>
<text x="194.5" y="75.9">A3</text>
<text x="194.5" y="73.3">A2</text>
<text x="160.6" y="78.4">PWMB</text>
<text x="194.5" y="83.5">A6</text>
<text x="194.5" y="81">A5</text>
<text x="194.5" y="78.4">A4</text>
<text x="10.3" y="85.9">B</text>
<text x="164.1" y="86">IR</text>
<text x="285.3" y="85.9">B</text>
<text x="10.3" y="135.9">C</text>
<text x="285.3" y="135.9">C</text>
<text x="28.1" y="153.4">A6</text>
<text x="53.5" y="153.4">A5</text>
<text x="78.9" y="153.4">A4</text>
<text x="103" y="153.4">A3</text>
<text x="127.2" y="153.4">A2</text>
<text x="153.8" y="153.4">A1</text>
<text x="179.2" y="153.4">A0</text>
<text x="10.3" y="185.9">D</text>
<text x="285.3" y="185.9">D</text>
<text x="35" y="199.9">1</text>
<text x="85" y="199.9">2</text>
<text x="135" y="199.9">3</text>
<text x="185" y="199.9">4</text>
<text x="235" y="199.9">5</text>
<text x="285" y="199.9">6</text>
</g>
<g font-size="1.8" fill="#006464">
<text x="107.9" y="16.1">D8</text>
<text x="114.9" y="16.1">D12</text>
<text x="51.3" y="23.7">+5V+9V</text>
<text x="105.4" y="18.6">1N4007</text>
<text x="113" y="18.6">1N4007</text>
<text x="159.3" y="23.7">+9V</text>
<text x="189.7" y="21.2">+9V</text>
<text x="192.7" y="22.5">AMS1117-5.0</text>
<text x="198" y="19.9">U8</text>
<text x="205" y="21.2">+5V</text>
<text x="220.6" y="18.6">D15</text>
<text x="220.7" y="21.2">LED</text>
<text x="47" y="27.5">100n</text>
<text x="48.2" y="25">C3</text>
<text x="57.2" y="27.5">100n</text>
<text x="58.3" y="25">C4</text>
<text x="112.8" y="25" transform="rotate(-90 112.8 25)">+</text>
<text x="167.6" y="28.8">J3</text>
<text x="194.8" y="26.3">VI</text>
<text x="200.3" y="30" transform="rotate(-90 200.3 30)">GND</text>
<text x="201.3" y="26.3">VO</text>
<text x="37.8" y="32.6">GND</text>
<text x="58.1" y="35.2">U10</text>
<text x="67.3" y="32.6">GND</text>
<text x="98.3" y="35.2">GND</text>
<text x="105.4" y="35.2">1N4007</text>
<text x="107.3" y="32.6">D11</text>
<text x="113" y="35.2">1N4007</text>
<text x="114.9" y="32.6">D13Motor_DC</text>
<text x="115" y="35" transform="rotate(-90 115 35)">2</text>
<text x="118.1" y="30.1">M1</text>
<text x="132.1" y="31.3">+9V</text>
<text x="153.4" y="31.3">GND</text>
<text x="167.6" y="31.3">Input</text>
<text x="173.6" y="31.3">Power</text>
<text x="190.5" y="32.6">C1</text>
<text x="190.5" y="35.2">22u</text>
<text x="215.9" y="32.6">C2</text>
<text x="215.9" y="35.2">22u</text>
<text x="233.7" y="31.3">R17</text>
<text x="233.7" y="33.9">1k</text>
<text x="58.1" y="37.7">L298N</text>
<text x="175.8" y="37.7">+5V</text>
<text x="248.2" y="40.2">SW1</text>
<text x="41.7" y="42.8">IN1</text>
<text x="41.7" y="47.9">EnA</text>
<text x="41.7" y="45.3">IN2</text>
<text x="54.2" y="43.7" transform="rotate(-90 54.2 43.7)">Vss</text>
<text x="56.7" y="42.7" transform="rotate(-90 56.7 42.7)">Vs</text>
<text x="107.3" y="46.6">D14</text>
<text x="114.9" y="46.6">D17</text>
<text x="197.4" y="44">GND</text>
<text x="243.1" y="42.8">+5VSW_Push</text>
<text x="41.7" y="52.9">IN3</text>
<text x="60" y="50.4">OUT1</text>
<text x="60" y="52.9">OUT2</text>
<text x="105.4" y="49.1">1N4007</text>
<text x="113" y="49.1">1N4007</text>
<text x="170.7" y="52.9">D0/RX</text>
<text x="178.7" y="48.2" transform="rotate(-90 178.7 48.2)">VIN</text>
<text x="183.7" y="48.7" transform="rotate(-90 183.7 48.7)">3V3</text>
<text x="184" y="52.9">~{RESET}</text>
<text x="186.3" y="49" transform="rotate(-90 186.3 49)">+5V</text>
<text x="248.2" y="51.7">SW2</text>
<text x="41.7" y="58">EnB</text>
<text x="41.7" y="55.5">IN4</text>
<text x="60" y="58">OUT3</text>
<text x="112.8" y="55.5" transform="rotate(-90 112.8 55.5)">+</text>
<text x="170.7" y="55.5">D1/TX</text>
<text x="170.7" y="58">D2</text>
<text x="184" y="55.5">~{RESET}</text>
<text x="243.1" y="54.2">+5VSW_Push</text>
<text x="60" y="60.6">OUT4</text>
<text x="98.3" y="65.6">GND</text>
<text x="105.4" y="65.6">1N4007</text>
<text x="107.3" y="63.1">D16</text>
<text x="113" y="65.6">1N4007</text>
<text x="114.9" y="63.1">D18Motor_DC</text>
<text x="115" y="65.5" transform="rotate(-90 115 65.5)">2</text>
<text x="118.1" y="60.6">M2</text>
<text x="132.1" y="61.8">+9V</text>
<text x="170.7" y="60.6">D3</text>
<text x="170.7" y="63.1">D4</text>
<text x="170.7" y="65.6">D5</text>
<text x="185.2" y="63.1">AREF</text>
<text x="46.6" y="68.8" transform="rotate(-90 46.6 68.8)">SENSE_A</text>
<text x="49.1" y="68.8" transform="rotate(-90 49.1 68.8)">SENSE_B</text>
<text x="54.2" y="68.8" transform="rotate(-90 54.2 68.8)">GND</text>
<text x="170.7" y="70.7">D7</text>
<text x="170.7" y="68.2">D6</text>
<text x="187.5" y="68.2">A0</text>
<text x="187.5" y="70.7">A1</text>
<text x="219.4" y="72">GND</text>
<text x="233.7" y="69.4">J2</text>
<text x="233.7" y="72">Bluetooth</text>
<text x="243.9" y="72">module</text>
<text x="48.3" y="75.8">R18R19</text>
<text x="57.2" y="73.3">GND</text>
<text x="136.3" y="75.8">LED</text>
<text x="136.8" y="73.3">D9</text>
<text x="147.9" y="74.5">R15</text>
<text x="148.6" y="77.1">1k</text>
<text x="170.7" y="73.3">D8</text>
<text x="170.7" y="75.8">D9</text>
<text x="187.5" y="73.3">A2</text>
<text x="187.5" y="75.8">A3</text>
<text x="219.4" y="74.5">+5V</text>
<text x="48.3" y="78.3">R</text>
<text x="50.8" y="78.3">R</text>
<text x="128" y="79.6">GND</text>
<text x="170.7" y="78.3">D10</text>
<text x="170.7" y="80.9">D11</text>
<text x="170.7" y="83.4">D12</text>
<text x="187.5" y="78.3">A4</text>
<text x="187.5" y="80.9">A5</text>
<text x="187.5" y="83.4">A6</text>
<text x="45" y="89.8">GND</text>
<text x="128" y="84.7">GND</text>
<text x="137.4" y="88.7">LED</text>
<text x="148.9" y="87.2">1k</text>
<text x="170.7" y="86">D13</text>
<text x="181.2" y="89.7" transform="rotate(-90 181.2 89.7)">GND</text>
<text x="183.7" y="89.7" transform="rotate(-90 183.7 89.7)">GND</text>
<text x="187.5" y="86">A7</text>
<text x="137.5" y="91.5">D10</text>
<text x="148.4" y="90">R16</text>
<text x="174.5" y="95.1">GND</text>
<text x="185.1" y="93.6">A1</text>
<text x="19.6" y="101.2">GND</text>
<text x="175.8" y="98.7">+5V</text>
<text x="185.1" y="96.1">Arduino_Nano_v3.x</text>
<text x="29.2" y="120.2">R1</text>
<text x="29.2" y="122.8">R</text>
<text x="54.6" y="120.2">R2</text>
<text x="54.6" y="122.8">R</text>
<text x="80" y="120.2">R3</text>
<text x="80" y="122.8">R</text>
<text x="104.1" y="120.2">R4</text>
<text x="104.1" y="122.8">R</text>
<text x="128.3" y="120.2">R5</text>
<text x="128.3" y="122.8">R</text>
<text x="154.9" y="120.2">R6</text>
<text x="154.9" y="122.8">R</text>
<text x="180.3" y="120.2">R7</text>
<text x="180.3" y="122.8">R</text>
<text x="29.2" y="131.7">U1</text>
<text x="54.6" y="131.7">U2</text>
<text x="80" y="131.7">U3</text>
<text x="104.1" y="131.7">U4</text>
<text x="128.3" y="131.7">U5</text>
<text x="154.9" y="131.7">U6</text>
<text x="180.3" y="131.7">U7</text>
<text x="29.2" y="134.2">QRE1113</text>
<text x="54.6" y="134.2">QRE1113</text>
<text x="80" y="134.2">QRE1113</text>
<text x="104.1" y="134.2">QRE1113</text>
<text x="128.3" y="134.2">QRE1113</text>
<text x="154.9" y="134.2">QRE1113</text>
<text x="180.3" y="134.2">QRE1113</text>
<text x="29.2" y="146.6">D1</text>
<text x="29.2" y="149.1">LED</text>
<text x="54.6" y="146.6">D2</text>
<text x="54.6" y="149.1">LED</text>
<text x="80" y="146.6">D3</text>
<text x="80" y="149.1">LED</text>
<text x="104.1" y="146.6">D4</text>
<text x="104.1" y="149.1">LED</text>
<text x="128.3" y="146.6">D5</text>
<text x="128.3" y="149.1">LED</text>
<text x="154.9" y="146.6">D6</text>
<text x="154.9" y="149.1">LED</text>
<text x="180.3" y="146.6">D7</text>
<text x="180.3" y="149.1">LED</text>
<text x="29.2" y="158.3">R8</text>
<text x="29.2" y="160.9">R</text>
<text x="54.6" y="158.3">R9</text>
<text x="54.6" y="160.9">R</text>
<text x="80" y="158.3">R10</text>
<text x="80" y="160.9">R</text>
<text x="104.1" y="158.3">R11</text>
<text x="104.1" y="160.9">R</text>
<text x="128.3" y="158.3">R12</text>
<text x="128.3" y="160.9">R</text>
<text x="154.9" y="158.3">R13</text>
<text x="154.9" y="160.9">R</text>
<text x="180.3" y="158.3">R14</text>
<text x="180.3" y="160.9">R</text>
<text x="181.6" y="163.4">+5V</text>
</g>
<g font-size="1.8" fill="#a90000">
<text x="115" y="24.8" transform="rotate(-90 115 24.8)">1</text>
<text x="162.5" y="27.7">1</text>
<text x="192.3" y="25.1">3</text>
<text x="205" y="25.1">2</text>
<text x="162.5" y="30.2">2</text>
<text x="199.1" y="32.5" transform="rotate(-90 199.1 32.5)">1</text>
<text x="38.7" y="41.7">5</text>
<text x="53.1" y="38.8" transform="rotate(-90 53.1 38.8)">9</text>
<text x="55.6" y="38.8" transform="rotate(-90 55.6 38.8)">4</text>
<text x="38.7" y="46.7">6</text>
<text x="38.7" y="44.2">7</text>
<text x="177.5" y="44.5" transform="rotate(-90 177.5 44.5)">30</text>
<text x="182.6" y="44.5" transform="rotate(-90 182.6 44.5)">17</text>
<text x="185.2" y="44.5" transform="rotate(-90 185.2 44.5)">27</text>
<text x="38.1" y="51.8">10</text>
<text x="66.6" y="49.3">2</text>
<text x="66.6" y="51.8">3</text>
<text x="168.2" y="51.8">2</text>
<text x="190.5" y="51.8">28</text>
<text x="38.1" y="56.9">11</text>
<text x="38.1" y="54.4">12</text>
<text x="66" y="56.9">13</text>
<text x="66" y="59.4">14</text>
<text x="115" y="55.3" transform="rotate(-90 115 55.3)">1</text>
<text x="168.2" y="54.4">1</text>
<text x="168.2" y="56.9">5</text>
<text x="168.2" y="59.4">6</text>
<text x="191.1" y="54.4">3</text>
<text x="168.2" y="62">7</text>
<text x="168.2" y="64.5">8</text>
<text x="190.5" y="62">18</text>
<text x="228.5" y="65.8">1</text>
<text x="45.5" y="71.8" transform="rotate(-90 45.5 71.8)">1</text>
<text x="53.1" y="71.8" transform="rotate(-90 53.1 71.8)">8</text>
<text x="167.6" y="69.6">10</text>
<text x="168.2" y="67.1">9</text>
<text x="190.5" y="67.1">19</text>
<text x="190.5" y="69.6">20</text>
<text x="228.5" y="68.3">2</text>
<text x="228.5" y="70.9">3</text>
<text x="48" y="72.4" transform="rotate(-90 48 72.4)">15</text>
<text x="167.6" y="72.1">11</text>
<text x="167.6" y="74.7">12</text>
<text x="167.6" y="77.2">13</text>
<text x="190.5" y="72.1">21</text>
<text x="190.5" y="74.7">22</text>
<text x="190.5" y="77.2">23</text>
<text x="228.5" y="73.4">4</text>
<text x="167.6" y="79.8">14</text>
<text x="167.6" y="82.3">15</text>
<text x="190.5" y="79.8">24</text>
<text x="190.5" y="82.3">25</text>
<text x="167.6" y="84.8">16</text>
<text x="190.5" y="84.8">26</text>
<text x="180.1" y="92.1" transform="rotate(-90 180.1 92.1)">4</text>
<text x="182.6" y="92.8" transform="rotate(-90 182.6 92.8)">29</text>
<text x="21.3" y="126.4" transform="rotate(-90 21.3 126.4)">2</text>
<text x="26.4" y="126.4" transform="rotate(-90 26.4 126.4)">1</text>
<text x="46.7" y="126.4" transform="rotate(-90 46.7 126.4)">2</text>
<text x="51.8" y="126.4" transform="rotate(-90 51.8 126.4)">1</text>
<text x="72.1" y="126.4" transform="rotate(-90 72.1 126.4)">2</text>
<text x="77.2" y="126.4" transform="rotate(-90 77.2 126.4)">1</text>
<text x="96.3" y="126.4" transform="rotate(-90 96.3 126.4)">2</text>
<text x="101.3" y="126.4" transform="rotate(-90 101.3 126.4)">1</text>
<text x="120.4" y="126.4" transform="rotate(-90 120.4 126.4)">2</text>
<text x="125.5" y="126.4" transform="rotate(-90 125.5 126.4)">1</text>
<text x="147.1" y="126.4" transform="rotate(-90 147.1 126.4)">2</text>
<text x="152.1" y="126.4" transform="rotate(-90 152.1 126.4)">1</text>
<text x="172.5" y="126.4" transform="rotate(-90 172.5 126.4)">2</text>
<text x="177.5" y="126.4" transform="rotate(-90 177.5 126.4)">1</text>
<text x="21.3" y="139.1" transform="rotate(-90 21.3 139.1)">4</text>
<text x="26.4" y="139.1" transform="rotate(-90 26.4 139.1)">3</text>
<text x="46.7" y="139.1" transform="rotate(-90 46.7 139.1)">4</text>
<text x="51.8" y="139.1" transform="rotate(-90 51.8 139.1)">3</text>
<text x="72.1" y="139.1" transform="rotate(-90 72.1 139.1)">4</text>
<text x="77.2" y="139.1" transform="rotate(-90 77.2 139.1)">3</text>
<text x="96.3" y="139.1" transform="rotate(-90 96.3 139.1)">4</text>
<text x="101.3" y="139.1" transform="rotate(-90 101.3 139.1)">3</text>
<text x="120.4" y="139.1" transform="rotate(-90 120.4 139.1)">4</text>
<text x="125.5" y="139.1" transform="rotate(-90 125.5 139.1)">3</text>
<text x="147.1" y="139.1" transform="rotate(-90 147.1 139.1)">4</text>
<text x="152.1" y="139.1" transform="rotate(-90 152.1 139.1)">3</text>
<text x="172.5" y="139.1" transform="rotate(-90 172.5 139.1)">4</text>
<text x="177.5" y="139.1" transform="rotate(-90 177.5 139.1)">3</text>
</g>
</svg>
